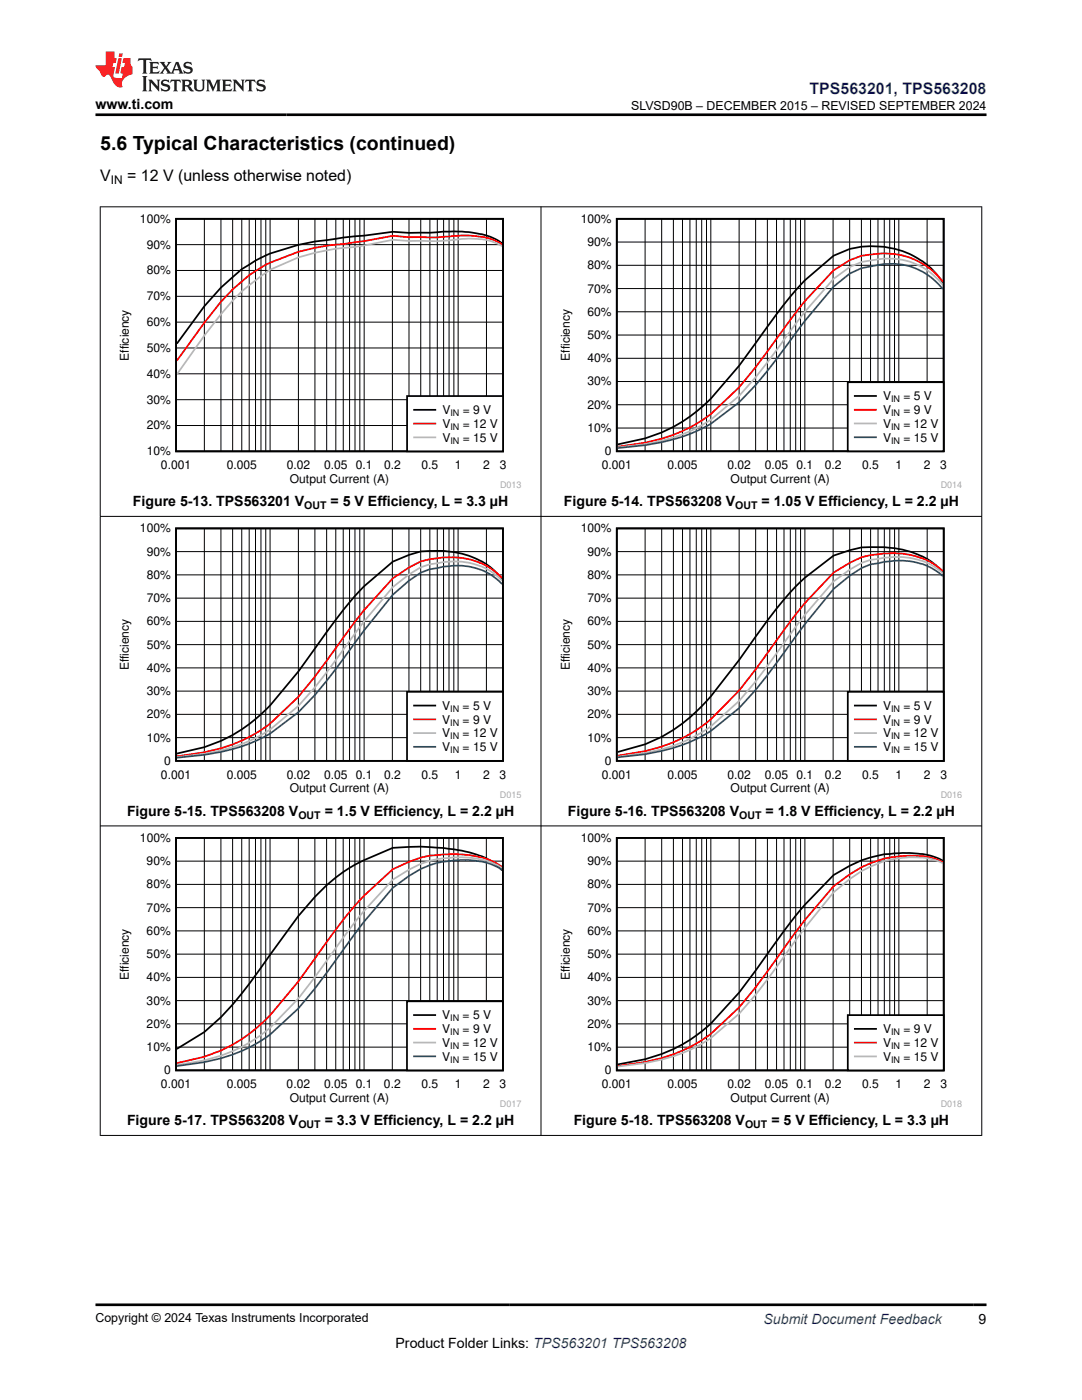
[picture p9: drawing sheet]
<svg xmlns="http://www.w3.org/2000/svg" width="216mm" height="279mm" viewBox="0 0 216 279" stroke-linecap="round" stroke-linejoin="round" font-family="sans-serif">
<path d="M35.1 43.7h65.3v46.4h-65.3zM100.2 48.6a12.8 12.8 0 0 0-7.3-2.3l-2.4-.1-4.7 .2-4.2 .1-3.2-.2-5.7 .7a94.8 94.8 0 0 0-13.2 1.9l-5.6 1.7a33.1 33.1 0 0 0-13.1 10.5l-5.5 7.5" fill="none" stroke="#000" stroke-width=".35"/>
<g fill="none" stroke="#000" stroke-width=".2">
<path d="M35.1 59.1h65.3M35.1 54h65.3M35.1 48.8h65.3M40.8 43.7v46.4M44.1 43.7v46.4M46.4 43.7v46.4M48.2 43.7v46.4M49.7 43.7v46.4M51 43.7v46.4M52.1 43.7v46.4M53 43.7v46.4M53.9 43.7v46.4"/>
<path d="M59.5 43.7v46.4M62.8 43.7v46.4M65.2 43.7v46.4M67 43.7v46.4M68.5 43.7v46.4M69.8 43.7v46.4M70.8 43.7v46.4M71.8 43.7v46.4M72.7 43.7v46.4M78.3 43.7v46.4M81.6 43.7v46.4M84 43.7v46.4"/>
<path d="M85.8 43.7v46.4M87.3 43.7v46.4M88.5 43.7v46.4M89.6 43.7v46.4M90.6 43.7v46.4M91.4 43.7v46.4M97.1 43.7v46.4M35.1 79.8h65.3M35.1 74.6h65.3M35.1 69.4h65.3M35.1 64.3h65.3M35.1 84.9h65.3"/>
</g>
<path d="M100.2 48.8a12.4 12.4 0 0 0-7.3-1.8l-1.5 .1a57.2 57.2 0 0 1-13 0l-5.7 1-4.2 .6a39.3 39.3 0 0 0-16.4 4.7 38.3 38.3 0 0 0-11.3 11l-5.5 7.6" fill="none" stroke="#f00" stroke-width=".35"/>
<path d="M100.2 49.1a11.7 11.7 0 0 0-7.3-1.4 68.4 68.4 0 0 1-14.5 .2l-5.7 1.1-2.9 .4a40.9 40.9 0 0 0-15.9 4.4l-1.8 1.3a38.7 38.7 0 0 0-8 7.6l-3.3 4.3-5.5 7.7" fill="none" stroke="#b8b8b8" stroke-width=".35"/>
<path d="M81.2 79h19.2v11.1h-19.2z" fill-rule="evenodd" fill="#fff"/>
<path d="M81.2 79h19.2v11.1h-19.2zM82.6 81.8h4.3" fill="none" stroke="#000" stroke-width=".35"/>
<path d="M82.6 84.5h4.3" fill="none" stroke="#f00" stroke-width=".35"/>
<path d="M82.6 87.3h4.3" fill="none" stroke="#b8b8b8" stroke-width=".35"/>
<path d="M111.9 42.7h80.1v54.7h-80.1z" fill-rule="evenodd" fill="#fff"/>
<path d="M123.1 43.7h65.2v46.4h-65.2zM188.1 56.4a15.7 15.7 0 0 0-12.9-7.2 15.3 15.3 0 0 0-8.9 1.8l-5.7 4.9-.9 1-3.3 3.9-3.3 4.4a103.6 103.6 0 0 1-12.1 15.2 30.7 30.7 0 0 1-17.8 8.3" fill="none" stroke="#000" stroke-width=".35"/>
<g fill="none" stroke="#000" stroke-width=".2">
<path d="M123.1 57.6h65.2M123.1 52.9h65.2M123.1 48.3h65.2M128.7 43.7v46.4M132 43.7v46.4M134.4 43.7v46.4M136.2 43.7v46.4M137.7 43.7v46.4M138.9 43.7v46.4M140 43.7v46.4M141 43.7v46.4M141.8 43.7v46.4"/>
<path d="M147.5 43.7v46.4M150.8 43.7v46.4M153.1 43.7v46.4M154.9 43.7v46.4M156.4 43.7v46.4M157.7 43.7v46.4M158.8 43.7v46.4M159.7 43.7v46.4M160.6 43.7v46.4M166.2 43.7v46.4M169.5 43.7v46.4M171.9 43.7v46.4"/>
<path d="M173.7 43.7v46.4M175.2 43.7v46.4M176.4 43.7v46.4M177.5 43.7v46.4M178.5 43.7v46.4M179.3 43.7v46.4M185 43.7v46.4M123.1 76.1h65.2M123.1 71.5h65.2M123.1 66.9h65.2M123.1 62.2h65.2M123.1 85.4h65.2"/>
<path d="M123.1 80.8h65.2"/>
</g>
<path d="M188.1 56.2a14.6 14.6 0 0 0-14.4-5.4l-1.8 .3-2.3 .8-3.3 2.1-5.7 6.1-4.2 5.5a178.6 178.6 0 0 1-8.9 11.7l-5.7 5.3a30.2 30.2 0 0 1-13.1 5.8l-5.5 .8" fill="none" stroke="#f00" stroke-width=".35"/>
<path d="M188.1 56.9a13.4 13.4 0 0 0-12.9-5.1l-3.3 .5-2.3 1-3.3 2.4-5.7 6.5-4.2 5.6a109.3 109.3 0 0 1-8.9 11.2l-5.7 4.8a31.3 31.3 0 0 1-13.1 4.8l-5.5 .7" fill="none" stroke="#b8b8b8" stroke-width=".35"/>
<path d="M188.1 57.7a13 13 0 0 0-12.9-4.8l-3.3 .6-2.3 1.1-3.3 2.6-5.7 6.9-4.2 5.6a83.3 83.3 0 0 1-8.9 10.6l-5.7 4.3a33.7 33.7 0 0 1-13.1 4.3l-5.5 .5" fill="none" stroke="#295c75" stroke-width=".35"/>
<path d="M169.2 76.3h19.1v13.8h-19.1z" fill-rule="evenodd" fill="#fff"/>
<path d="M169.2 76.3h19.1v13.8h-19.1zM170.6 79h4.2" fill="none" stroke="#000" stroke-width=".35"/>
<path d="M170.6 81.8h4.2" fill="none" stroke="#f00" stroke-width=".35"/>
<path d="M170.6 84.5h4.2" fill="none" stroke="#b8b8b8" stroke-width=".35"/>
<path d="M170.6 87.3h4.2" fill="none" stroke="#295c75" stroke-width=".35"/>
<path d="M24 104.5h80v54.7h-80z" fill-rule="evenodd" fill="#fff"/>
<path d="M35.1 105.5h65.3v46.3h-65.3zM100.2 115.6a14.2 14.2 0 0 0-10.6-5.5l-1.1-.2-4.5 .1-2.4 .7-3.2 1.4-6.6 5.8-3.3 3.8-3.3 4.4a118.4 118.4 0 0 1-12.2 15.6 30.7 30.7 0 0 1-17.7 8.7" fill="none" stroke="#000" stroke-width=".35"/>
<g fill="none" stroke="#000" stroke-width=".2">
<path d="M35.1 119.4h65.3M35.1 114.7h65.3M35.1 110.1h65.3M40.8 105.5v46.4M44.1 105.5v46.4M46.4 105.5v46.4M48.2 105.5v46.4M49.7 105.5v46.4M51 105.5v46.4M52.1 105.5v46.4M53 105.5v46.4M53.9 105.5v46.4"/>
<path d="M59.5 105.5v46.4M62.8 105.5v46.4M65.2 105.5v46.4M67 105.5v46.4M68.5 105.5v46.4M69.7 105.5v46.4M70.8 105.5v46.4M71.8 105.5v46.4M72.7 105.5v46.4M78.3 105.5v46.4M81.6 105.5v46.4M83.9 105.5v46.4"/>
<path d="M85.8 105.5v46.4M87.2 105.5v46.4M88.5 105.5v46.4M89.6 105.5v46.4M90.6 105.5v46.4M91.4 105.5v46.4M97.1 105.5v46.4M35.1 137.9h65.3M35.1 133.3h65.3M35.1 128.6h65.3M35.1 124h65.3M35.1 147.2h65.3"/>
<path d="M35.1 142.6h65.3"/>
</g>
<path d="M100.2 115.4a13.2 13.2 0 0 0-10.6-4.2 25.7 25.7 0 0 0-5.6 .8l-2.4 1.2-3.2 2.2-5.7 6.4-4.2 5.5a173.5 173.5 0 0 1-9 11.8l-5.6 5.3a30.1 30.1 0 0 1-13.1 5.7l-5.5 .8" fill="none" stroke="#f00" stroke-width=".35"/>
<path d="M100.2 115.9a12.6 12.6 0 0 0-10.6-3.8l-3.8 .5-1.8 .6-2.4 1.4-3.2 2.6-5.7 6.8-4.2 5.7a108.8 108.8 0 0 1-9 11.2l-5.6 4.7a31.5 31.5 0 0 1-13.1 4.9l-5.5 .6" fill="none" stroke="#b8b8b8" stroke-width=".35"/>
<path d="M100.2 116.6a11.9 11.9 0 0 0-10.6-3.6l-3.8 .6-1.8 .7-2.4 1.6-3.2 2.8-5.7 7.1-4.2 5.7a82 82 0 0 1-9 10.6l-5.6 4.3a33.4 33.4 0 0 1-13.1 4.2l-5.5 .6" fill="none" stroke="#295c75" stroke-width=".35"/>
<path d="M81.2 138.1h19.2v13.7h-19.2z" fill-rule="evenodd" fill="#fff"/>
<path d="M81.2 138.1h19.2v13.7h-19.2zM82.6 140.8h4.2" fill="none" stroke="#000" stroke-width=".35"/>
<path d="M82.6 143.6h4.2" fill="none" stroke="#f00" stroke-width=".35"/>
<path d="M82.6 146.3h4.2" fill="none" stroke="#b8b8b8" stroke-width=".35"/>
<path d="M82.6 149h4.2" fill="none" stroke="#295c75" stroke-width=".35"/>
<path d="M111.9 104.5h80.1v54.7h-80.1z" fill-rule="evenodd" fill="#fff"/>
<path d="M123.1 105.5h65.2v46.3h-65.2zM188.1 114.2a13.7 13.7 0 0 0-8.8-4.6l-2.9-.4h-4.5l-2.3 .6-3.3 1.1-5.7 4.4-2.9 2.9a118.4 118.4 0 0 0-10.2 13.5l-5.7 7.3a32.3 32.3 0 0 1-18.6 11.1" fill="none" stroke="#000" stroke-width=".35"/>
<g fill="none" stroke="#000" stroke-width=".2">
<path d="M123.1 119.4h65.2M123.1 114.7h65.2M123.1 110.1h65.2M128.7 105.5v46.4M132 105.5v46.4M134.4 105.5v46.4M136.2 105.5v46.4M137.7 105.5v46.4M138.9 105.5v46.4M140 105.5v46.4M141 105.5v46.4M141.8 105.5v46.4"/>
<path d="M147.5 105.5v46.4M150.8 105.5v46.4M153.1 105.5v46.4M155 105.5v46.4M156.4 105.5v46.4M157.7 105.5v46.4M158.8 105.5v46.4M159.7 105.5v46.4M160.6 105.5v46.4M166.2 105.5v46.4M169.6 105.5v46.4M171.9 105.5v46.4"/>
<path d="M173.7 105.5v46.4M175.2 105.5v46.4M176.5 105.5v46.4M177.5 105.5v46.4M178.5 105.5v46.4M179.4 105.5v46.4M185 105.5v46.4M123.1 137.9h65.2M123.1 133.3h65.2M123.1 128.6h65.2M123.1 124h65.2M123.1 147.2h65.2"/>
<path d="M123.1 142.6h65.2"/>
</g>
<path d="M188.1 114a14 14 0 0 0-10.6-3.6l-1.1 .1a17.1 17.1 0 0 0-10.1 3.8l-6.6 7.1-6.6 9a62 62 0 0 1-13.1 14.6 29.8 29.8 0 0 1-11.3 4.9l-5.5 .9" fill="none" stroke="#f00" stroke-width=".35"/>
<path d="M188.1 114.4a13.2 13.2 0 0 0-10.6-3.2l-3.8 .5-1.8 .6-2.3 1.4-3.3 2.3-5.7 6.7-4.2 5.6a136.4 136.4 0 0 1-8.9 11.6l-5.7 5.1a30.8 30.8 0 0 1-13.1 5.3l-5.5 .7" fill="none" stroke="#b8b8b8" stroke-width=".35"/>
<path d="M188.1 115a12.6 12.6 0 0 0-10.6-3l-3.8 .6-1.8 .8-2.3 1.5-3.3 2.6-5.7 7.1-4.2 5.7a97 97 0 0 1-8.9 11l-5.7 4.6a32 32 0 0 1-13.1 4.6l-5.5 .6" fill="none" stroke="#295c75" stroke-width=".35"/>
<path d="M169.2 138.1h19.1v13.7h-19.1z" fill-rule="evenodd" fill="#fff"/>
<path d="M169.2 138.1h19.1v13.7h-19.1zM170.6 140.8h4.2" fill="none" stroke="#000" stroke-width=".35"/>
<path d="M170.6 143.6h4.2" fill="none" stroke="#f00" stroke-width=".35"/>
<path d="M170.6 146.3h4.2" fill="none" stroke="#b8b8b8" stroke-width=".35"/>
<path d="M170.6 149h4.2" fill="none" stroke="#295c75" stroke-width=".35"/>
<path d="M24 166.3h80v54.7h-80z" fill-rule="evenodd" fill="#fff"/>
<path d="M35.1 167.2h65.2v46.4h-65.2zM100.2 173.7a10.8 10.8 0 0 0-6.1-3.5 47.8 47.8 0 0 0-15.7-1l-7.6 3.4a36.3 36.3 0 0 0-11.3 10.2l-8.5 11.8a61.8 61.8 0 0 1-10.2 11.4l-5.5 3.3" fill="none" stroke="#000" stroke-width=".35"/>
<g fill="none" stroke="#000" stroke-width=".2">
<path d="M35.1 176.5h65.3M35.1 171.9h65.3M40.8 167.2v46.4M44.1 167.2v46.4M46.4 167.2v46.4M48.2 167.2v46.4M49.7 167.2v46.4M51 167.2v46.4M52.1 167.2v46.4M53 167.2v46.4M53.9 167.2v46.4M59.5 167.2v46.4"/>
<path d="M62.8 167.2v46.4M65.2 167.2v46.4M67 167.2v46.4M68.5 167.2v46.4M69.7 167.2v46.4M70.8 167.2v46.4M71.8 167.2v46.4M72.6 167.2v46.4M78.3 167.2v46.4M81.6 167.2v46.4M83.9 167.2v46.4M85.8 167.2v46.4"/>
<path d="M87.2 167.2v46.4M88.5 167.2v46.4M89.6 167.2v46.4M90.5 167.2v46.4M91.4 167.2v46.4M97 167.2v46.4M35.1 199.7h65.3M35.1 195.1h65.3M35.1 190.4h65.3M35.1 185.8h65.3M35.1 181.1h65.3M35.1 209h65.3"/>
<path d="M35.1 204.3h65.3"/>
</g>
<path d="M100.2 173a14.5 14.5 0 0 0-8-2.5h-3.7a17.6 17.6 0 0 0-6.9 1.5l-3.2 1.5-5.8 5.3-2.9 3.2-4.5 6a115.8 115.8 0 0 1-12.2 15.5 30.5 30.5 0 0 1-17.7 8.7" fill="none" stroke="#f00" stroke-width=".35"/>
<path d="M100.2 173.2a13.7 13.7 0 0 0-8-2.1 21.7 21.7 0 0 0-13.8 4.5l-6.6 7.2-6.6 9a64.5 64.5 0 0 1-13.1 14.8 29.9 29.9 0 0 1-11.3 5l-5.5 1" fill="none" stroke="#b8b8b8" stroke-width=".35"/>
<path d="M100.2 173.6a13.4 13.4 0 0 0-8.8-1.9h-.9a16.3 16.3 0 0 0-8.9 3.1l-3.2 2.4-5.8 6.7-4.1 5.7a155.5 155.5 0 0 1-9 11.7l-5.6 5.2a30.1 30.1 0 0 1-13.1 5.5l-5.5 .8" fill="none" stroke="#295c75" stroke-width=".35"/>
<path d="M81.2 199.8h19.1v13.8h-19.1z" fill-rule="evenodd" fill="#fff"/>
<path d="M81.2 199.8h19.1v13.8h-19.1zM82.6 202.6h4.2" fill="none" stroke="#000" stroke-width=".35"/>
<path d="M82.6 205.3h4.2" fill="none" stroke="#f00" stroke-width=".35"/>
<path d="M82.6 208.1h4.2" fill="none" stroke="#b8b8b8" stroke-width=".35"/>
<path d="M82.6 210.8h4.2" fill="none" stroke="#295c75" stroke-width=".35"/>
<path d="M111.9 166.3h80.1v54.7h-80.1z" fill-rule="evenodd" fill="#fff"/>
<path d="M123.1 167.2h65.2v46.4h-65.2zM188.1 171.8a14 14 0 0 0-7.3-1.6h-.7a21.7 21.7 0 0 0-10.5 2.6l-3.3 1.8-5.7 6-2.9 3.5-4.6 6.3a75.4 75.4 0 0 1-13.1 15.4 31.1 31.1 0 0 1-16.8 6.6" fill="none" stroke="#000" stroke-width=".35"/>
<g fill="none" stroke="#000" stroke-width=".2">
<path d="M123.1 176.5h65.2M123.1 171.9h65.2M128.7 167.2v46.4M132 167.2v46.4M134.4 167.2v46.4M136.2 167.2v46.4M137.7 167.2v46.4M138.9 167.2v46.4M140 167.2v46.4M141 167.2v46.4M141.8 167.2v46.4M147.5 167.2v46.4"/>
<path d="M150.8 167.2v46.4M153.1 167.2v46.4M155 167.2v46.4M156.4 167.2v46.4M157.7 167.2v46.4M158.8 167.2v46.4M159.7 167.2v46.4M160.6 167.2v46.4M166.2 167.2v46.4M169.6 167.2v46.4M171.9 167.2v46.4M173.7 167.2v46.4"/>
<path d="M175.2 167.2v46.4M176.5 167.2v46.4M177.5 167.2v46.4M178.5 167.2v46.4M179.4 167.2v46.4M185 167.2v46.4M123.1 199.7h65.2M123.1 195.1h65.2M123.1 190.4h65.2M123.1 185.8h65.2M123.1 181.1h65.2M123.1 209h65.2"/>
<path d="M123.1 204.3h65.2"/>
</g>
<path d="M188.1 172.1a13.4 13.4 0 0 0-7.3-1.3 20.1 20.1 0 0 0-11.2 3.7l-3.3 2.4-5.7 6.7-4.2 5.6a159.5 159.5 0 0 1-8.9 11.8l-5.7 5.3a30.1 30.1 0 0 1-13.1 5.7l-5.5 .7" fill="none" stroke="#f00" stroke-width=".35"/>
<path d="M188.1 172.3a13 13 0 0 0-7.3-1.1 19.2 19.2 0 0 0-11.2 4.2l-3.3 2.7-5.7 7.1-4.2 5.7a112.5 112.5 0 0 1-8.9 11.4l-5.7 4.9a30.8 30.8 0 0 1-13.1 5l-5.5 .7" fill="none" stroke="#b8b8b8" stroke-width=".35"/>
<path d="M169.2 202.6h19.1v11h-19.1z" fill-rule="evenodd" fill="#fff"/>
<path d="M169.2 202.6h19.1v11h-19.1zM170.6 205.3h4.2" fill="none" stroke="#000" stroke-width=".35"/>
<path d="M170.6 208.1h4.2" fill="none" stroke="#f00" stroke-width=".35"/>
<path d="M170.6 210.8h4.2" fill="none" stroke="#b8b8b8" stroke-width=".35"/>
<path d="M19.9 41.3h176.1M20 41.2v185.5M107.9 41.2v185.5M195.9 41.2v185.5M19.9 103.1h176.1M19.9 164.8h176.1M19.9 226.6h176.1" fill="none" stroke="#000" stroke-width=".2"/>
<path d="M27.7 11.6l-.2 .6 .5-.2h.6v.1v2.2l-.2 .4h1l-.2-.4v-2.2v-.1h.5l.5 .2-.1-.6zM29.8 12.4l.2 .3v1.6l-.2 .4h1.9l.1-.6a1.08 1.08 0 0 1-1.3 .2v-.7h.6l.4 .2v-.7l-.4 .2h-.6v-.5l.2-.2a1 1 0 0 1 1 .3l-.1-.5zM31.8 12.4l1 1.1-1 1.2h.9l-.2-.2 .4-.8 .5 .8-.2 .2h1.6l-.2-.2 .1-.5h1l.1 .5-.1 .2h.9l-.2-.4-.8-1.9h-.5l-1 2.1-.8-1.1 .9-1h-.8l.2 .2-.5 .6-.3-.6 .1-.2zM35.2 12.8l.4 1h-.8zM36.8 12.5a.65 .65 0 0 0-.2 .7 .65 .65 0 0 0 .6 .5l.7 .1 .1 .3a.79 .79 0 0 1-.7 .4 .79 .79 0 0 1-.7-.5l.1 .7 .2-.1a.93 .93 0 0 0 1.1 0 .93 .93 0 0 0 .4-.9 1.46 1.46 0 0 0-1.2-.6l-.1-.3a1.09 1.09 0 0 1 1.2 .2l-.2-.6-.1 .1-.6-.2zM28.4 15.2l.2 .4v2.2l-.2 .4h1l-.2-.4v-2.2l.2-.4zM29.6 15.9l.2 .4v1.5l-.2 .4h.8l-.3-.4v-1.3l1.7 1.8v-2l.2-.4h-.8l.2 .2 .1 1.1-1.2-1.3zM32.3 16a.65 .65 0 0 0-.2 .8 .65 .65 0 0 0 .7 .4l.6 .2 .1 .2a.79 .79 0 0 1-.7 .4 .79 .79 0 0 1-.7-.5l.1 .7 .2-.1a.93 .93 0 0 0 1.1 .1 .93 .93 0 0 0 .4-1 1.46 1.46 0 0 0-1.2-.5l-.1-.4a1.09 1.09 0 0 1 1.2 .2l-.2-.6-.1 .1-.6-.1zM34.1 15.9l-.1 .6a.63 .63 0 0 1 .7-.3l.1 1.6-.3 .4h1l-.2-.4v-1.6a.66 .66 0 0 1 .8 .3l-.1-.6zM36.2 15.9l.2 .4v1.5l-.2 .4h.9l-.2-.2v-.7h.5l.1 .2a.79 .79 0 0 0 1.2 .6l-1-.9a.61 .61 0 0 0 .6-.6 .61 .61 0 0 0-.5-.7zM36.9 16.2h.2a.47 .47 0 0 1 .5 .1 .47 .47 0 0 1 .1 .5l-.2 .1-.6 .1zM38.5 15.9l.2 .2a2.27 2.27 0 0 0 .4 2 1.04 1.04 0 0 0 1.7-.7v-1.3l.2-.2h-.8l.2 .4v1.1a.6 .6 0 0 1-.6 .6 .6 .6 0 0 1-.6-.6v-1.1l.3-.4zM41.1 15.9l.2 .4v1.5l-.2 .4h.7l-.2-.4v-1.4l.9 1.9 .8-1.9v1.4l-.2 .4h1l-.3-.4v-1.5l.3-.4h-.8l-.7 1.5-.7-1.5zM44.3 15.9l.2 .4v1.5l-.2 .4h1.9l.1-.6a1.09 1.09 0 0 1-1.3 .2v-.7h.6l.4 .2v-.6l-.4 .2h-.6v-.6l.2-.1a1.01 1.01 0 0 1 1 .3l-.1-.6zM46.4 15.9l.3 .4v1.5l-.3 .4h.8l-.2-.4v-1.3l1.6 1.8v-2l.2-.4h-.7l.2 .2v1.1l-1.2-1.3zM49 15.9l-.1 .6a.63 .63 0 0 1 .8-.3v1.6l-.3 .4h1l-.2-.4v-1.6a.66 .66 0 0 1 .8 .3l-.1-.6zM51.4 16a.65 .65 0 0 0-.2 .8 .65 .65 0 0 0 .6 .4l.6 .2 .2 .2a.79 .79 0 0 1-.8 .4 .79 .79 0 0 1-.6-.5l.1 .7 .2-.1a.93 .93 0 0 0 1 .1 .93 .93 0 0 0 .5-1 1.46 1.46 0 0 0-1.3-.5l-.1-.4a1.09 1.09 0 0 1 1.3 .2l-.2-.6-.2 .1-.5-.1z" fill="#231f20"/>
<path d="M21.1 10.3v2.7h-2.1l.1 .4 .9 1a.95 .95 0 0 0 .9 .9 .59 .59 0 0 1 .6-.4 .59 .59 0 0 1 .5 .3l.4 .8a1.59 1.59 0 0 0 2.1 1.4 1.61 1.61 0 0 1 1-2.3l1-.3-.1-1.5a1.59 1.59 0 0 1-.4-1.7h-1.4l-.2 .9h.5l-.1 .9h-.5l-.2 .9v.3l.4 .1-.2 .9h-.6a.73 .73 0 0 1-1.1-.7l.3-1.5h-.5l.2-.9h.5l.2-.9h-.5v-1.3zM23.6 11.6l-.6 3.1h.7l.6-3.1zM23.8 10.7l-.1 .6h.7l.1-.6z" fill="#ed1c24"/>
<path d="M19 22.9h177.8M19 260.4h177.8" fill="none" stroke="#000" stroke-width=".53"/>
<text font-size="3.9" x="20" y="29.9">5.6 Typical Characteristics (continued)</text>
<text font-size="3.2" fill="#00f" x="161.5" y="18.7">TPS563201, TPS563208</text>
<g font-size="3.2">
<text x="20" y="36.1">V</text>
<text x="25.4" y="36.1">= 12 V (unless otherwise noted)</text>
</g>
<g font-size="2.8">
<text x="19" y="21.8">www.ti.com</text>
<text x="26.5" y="101.1">Figure 5-13. TPS563201 V</text>
<text x="66" y="101.1">= 5 V Efficiency, L = 3.3 µH</text>
<text x="112.5" y="101">Figure 5-14. TPS563208 V</text>
<text x="152" y="101">= 1.05 V Efficiency, L = 2.2 µH</text>
<text x="25.3" y="162.8">Figure 5-15. TPS563208 V</text>
<text x="64.8" y="162.8">= 1.5 V Efficiency, L = 2.2 µH</text>
<text x="113.3" y="162.8">Figure 5-16. TPS563208 V</text>
<text x="152.7" y="162.8">= 1.8 V Efficiency, L = 2.2 µH</text>
<text x="25.3" y="224.6">Figure 5-17. TPS563208 V</text>
<text x="64.8" y="224.6">= 3.3 V Efficiency, L = 2.2 µH</text>
<text x="114.5" y="224.6">Figure 5-18. TPS563208 V</text>
<text x="153.9" y="224.6">= 5 V Efficiency, L = 3.3 µH</text>
<text x="78.9" y="269">Product Folder Links: TPS563201 TPS563208</text>
<text x="195.3" y="264.2">9</text>
</g>
<text font-size="2.8" fill="#00f" x="152.4" y="264.2">Submit Document Feedback</text>
<g font-size="2.5">
<text x="125.9" y="21.9">SLVSD90B – DECEMBER 2015 – REVISED SEPTEMBER 2024</text>
<text x="19" y="263.9">Copyright © 2024 Texas Instruments Incorporated</text>
</g>
<g font-size="2.4">
<text x="22.1" y="36.7">IN</text>
<text x="27.9" y="44.5">100%</text>
<text x="115.9" y="44.5">100%</text>
<text x="29.3" y="49.6">90%</text>
<text x="117.2" y="53.7">80%</text>
<text x="117.2" y="49.1">90%</text>
<text x="29.3" y="59.9">70%</text>
<text x="29.3" y="54.8">80%</text>
<text x="117.2" y="58.4">70%</text>
<text x="29.3" y="65.1">60%</text>
<text x="117.2" y="63">60%</text>
<text x="29.3" y="70.2">50%</text>
<text x="117.2" y="67.7">50%</text>
<text x="25.7" y="72" transform="rotate(-90 25.7 72)">Efficiency</text>
<text x="29.3" y="75.4">40%</text>
<text x="113.7" y="72" transform="rotate(-90 113.7 72)">Efficiency</text>
<text x="117.2" y="76.9">30%</text>
<text x="117.2" y="72.3">40%</text>
<text x="29.3" y="80.6">30%</text>
<text x="88.3" y="82.7">V</text>
<text x="92.3" y="82.7">= 9 V</text>
<text x="117.2" y="81.6">20%</text>
<text x="176.2" y="79.9">V</text>
<text x="176.2" y="82.6">V</text>
<text x="180.3" y="79.9">= 5 V</text>
<text x="180.3" y="82.6">= 9 V</text>
<text x="29.3" y="85.7">20%</text>
<text x="88.3" y="85.4">V</text>
<text x="88.3" y="88.1">V</text>
<text x="92.3" y="85.4">= 12 V</text>
<text x="92.3" y="88.1">= 15 V</text>
<text x="117.2" y="86.2">10%</text>
<text x="176.2" y="85.4">V</text>
<text x="176.2" y="88.1">V</text>
<text x="180.3" y="85.4">= 12 V</text>
<text x="180.3" y="88.1">= 15 V</text>
<text x="29.3" y="90.9">10%</text>
<text x="32.1" y="93.6">0.001</text>
<text x="45.2" y="93.6">0.005</text>
<text x="57.2" y="93.6">0.02</text>
<text x="64.7" y="93.6">0.05</text>
<text x="71" y="93.6">0.1</text>
<text x="76.6" y="93.6">0.2</text>
<text x="84.1" y="93.6">0.5</text>
<text x="90.8" y="93.6">1</text>
<text x="96.4" y="93.6">2</text>
<text x="99.7" y="93.6">3</text>
<text x="120.1" y="93.6">0.001</text>
<text x="120.7" y="90.8">0</text>
<text x="133.2" y="93.6">0.005</text>
<text x="145.1" y="93.6">0.02</text>
<text x="152.6" y="93.6">0.05</text>
<text x="158.9" y="93.6">0.1</text>
<text x="164.6" y="93.6">0.2</text>
<text x="172" y="93.6">0.5</text>
<text x="178.7" y="93.6">1</text>
<text x="184.3" y="93.6">2</text>
<text x="187.6" y="93.6">3</text>
<text x="57.9" y="96.4">Output Current (A)</text>
<text x="145.8" y="96.3">Output Current (A)</text>
<text x="27.9" y="106.2">100%</text>
<text x="115.9" y="106.2">100%</text>
<text x="29.3" y="110.9">90%</text>
<text x="117.2" y="110.9">90%</text>
<text x="29.3" y="115.5">80%</text>
<text x="117.2" y="115.5">80%</text>
<text x="29.3" y="124.8">60%</text>
<text x="29.3" y="120.2">70%</text>
<text x="117.2" y="124.8">60%</text>
<text x="117.2" y="120.2">70%</text>
<text x="29.3" y="129.4">50%</text>
<text x="117.2" y="129.4">50%</text>
<text x="25.7" y="133.8" transform="rotate(-90 25.7 133.8)">Efficiency</text>
<text x="29.3" y="134.1">40%</text>
<text x="113.7" y="133.8" transform="rotate(-90 113.7 133.8)">Efficiency</text>
<text x="117.2" y="134.1">40%</text>
<text x="29.3" y="143.4">20%</text>
<text x="29.3" y="138.7">30%</text>
<text x="88.3" y="141.7">V</text>
<text x="92.3" y="141.7">= 5 V</text>
<text x="117.2" y="143.4">20%</text>
<text x="117.2" y="138.7">30%</text>
<text x="176.2" y="141.7">V</text>
<text x="180.3" y="141.7">= 5 V</text>
<text x="29.3" y="148">10%</text>
<text x="88.3" y="144.4">V</text>
<text x="88.3" y="147.2">V</text>
<text x="88.3" y="149.9">V</text>
<text x="92.3" y="144.4">= 9 V</text>
<text x="92.3" y="147.2">= 12 V</text>
<text x="92.3" y="149.9">= 15 V</text>
<text x="117.2" y="148">10%</text>
<text x="176.2" y="144.4">V</text>
<text x="176.2" y="147.2">V</text>
<text x="176.2" y="149.9">V</text>
<text x="180.3" y="144.4">= 9 V</text>
<text x="180.3" y="147.2">= 12 V</text>
<text x="180.3" y="149.9">= 15 V</text>
<text x="32.1" y="155.4">0.001</text>
<text x="32.7" y="152.6">0</text>
<text x="45.2" y="155.4">0.005</text>
<text x="57.2" y="155.4">0.02</text>
<text x="64.7" y="155.4">0.05</text>
<text x="71" y="155.4">0.1</text>
<text x="76.6" y="155.4">0.2</text>
<text x="84.1" y="155.4">0.5</text>
<text x="90.7" y="155.4">1</text>
<text x="96.4" y="155.4">2</text>
<text x="99.7" y="155.4">3</text>
<text x="120.1" y="155.4">0.001</text>
<text x="120.7" y="152.6">0</text>
<text x="133.2" y="155.4">0.005</text>
<text x="145.2" y="155.4">0.02</text>
<text x="152.6" y="155.4">0.05</text>
<text x="158.9" y="155.4">0.1</text>
<text x="164.6" y="155.4">0.2</text>
<text x="172" y="155.4">0.5</text>
<text x="178.7" y="155.4">1</text>
<text x="184.3" y="155.4">2</text>
<text x="187.6" y="155.4">3</text>
<text x="57.8" y="158.1">Output Current (A)</text>
<text x="145.8" y="158.1">Output Current (A)</text>
<text x="27.9" y="168">100%</text>
<text x="29.3" y="172.6">90%</text>
<text x="115.9" y="168">100%</text>
<text x="117.2" y="172.6">90%</text>
<text x="29.3" y="177.3">80%</text>
<text x="117.2" y="177.3">80%</text>
<text x="29.3" y="181.9">70%</text>
<text x="117.2" y="181.9">70%</text>
<text x="29.3" y="191.2">50%</text>
<text x="29.3" y="186.6">60%</text>
<text x="117.2" y="191.2">50%</text>
<text x="117.2" y="186.6">60%</text>
<text x="25.7" y="195.6" transform="rotate(-90 25.7 195.6)">Efficiency</text>
<text x="29.3" y="195.8">40%</text>
<text x="113.7" y="195.6" transform="rotate(-90 113.7 195.6)">Efficiency</text>
<text x="117.2" y="195.9">40%</text>
<text x="29.3" y="200.5">30%</text>
<text x="88.2" y="203.4">V</text>
<text x="92.3" y="203.4">= 5 V</text>
<text x="117.2" y="200.5">30%</text>
<text x="29.3" y="209.8">10%</text>
<text x="29.3" y="205.1">20%</text>
<text x="88.2" y="206.2">V</text>
<text x="88.2" y="208.9">V</text>
<text x="92.3" y="206.2">= 9 V</text>
<text x="92.3" y="208.9">= 12 V</text>
<text x="117.2" y="209.8">10%</text>
<text x="117.2" y="205.1">20%</text>
<text x="176.2" y="206.2">V</text>
<text x="176.2" y="208.9">V</text>
<text x="180.3" y="206.2">= 9 V</text>
<text x="180.3" y="208.9">= 12 V</text>
<text x="32.7" y="214.4">0</text>
<text x="88.2" y="211.7">V</text>
<text x="92.3" y="211.7">= 15 V</text>
<text x="120.7" y="214.4">0</text>
<text x="176.2" y="211.7">V</text>
<text x="180.3" y="211.7">= 15 V</text>
<text x="32.1" y="217.1">0.001</text>
<text x="45.2" y="217.1">0.005</text>
<text x="57.2" y="217.1">0.02</text>
<text x="57.8" y="219.9">Output Current (A)</text>
<text x="64.7" y="217.1">0.05</text>
<text x="71" y="217.1">0.1</text>
<text x="76.6" y="217.1">0.2</text>
<text x="84.1" y="217.1">0.5</text>
<text x="90.7" y="217.1">1</text>
<text x="96.4" y="217.1">2</text>
<text x="99.7" y="217.1">3</text>
<text x="120.1" y="217.2">0.001</text>
<text x="133.2" y="217.2">0.005</text>
<text x="145.2" y="217.2">0.02</text>
<text x="145.8" y="219.9">Output Current (A)</text>
<text x="152.6" y="217.2">0.05</text>
<text x="158.9" y="217.2">0.1</text>
<text x="164.6" y="217.2">0.2</text>
<text x="172" y="217.2">0.5</text>
<text x="178.7" y="217.2">1</text>
<text x="184.3" y="217.2">2</text>
<text x="187.6" y="217.2">3</text>
</g>
<g font-size="2.1">
<text x="60.7" y="101.6">OUT</text>
<text x="146.7" y="101.6">OUT</text>
<text x="59.5" y="163.4">OUT</text>
<text x="147.5" y="163.4">OUT</text>
<text x="59.5" y="225.2">OUT</text>
<text x="148.7" y="225.2">OUT</text>
</g>
<g font-size="1.8">
<text x="89.9" y="83.1">IN</text>
<text x="177.8" y="80.3">IN</text>
<text x="177.8" y="83">IN</text>
<text x="89.9" y="85.8">IN</text>
<text x="89.9" y="88.6">IN</text>
<text x="177.8" y="85.8">IN</text>
<text x="177.8" y="88.5">IN</text>
<text x="89.9" y="142.1">IN</text>
<text x="177.8" y="142.1">IN</text>
<text x="89.9" y="144.8">IN</text>
<text x="89.9" y="147.6">IN</text>
<text x="177.8" y="144.8">IN</text>
<text x="177.8" y="147.6">IN</text>
<text x="89.9" y="150.3">IN</text>
<text x="177.8" y="150.3">IN</text>
<text x="89.8" y="203.8">IN</text>
<text x="89.8" y="206.6">IN</text>
<text x="89.8" y="209.3">IN</text>
<text x="177.8" y="206.6">IN</text>
<text x="177.8" y="209.4">IN</text>
<text x="89.8" y="212.1">IN</text>
<text x="177.8" y="212.1">IN</text>
</g>
<g font-size="1.8" fill="#a8a8a8">
<text x="99.8" y="97.4">D013</text>
<text x="187.7" y="97.4">D014</text>
<text x="99.8" y="159.2">D015</text>
<text x="187.7" y="159.2">D016</text>
<text x="99.8" y="220.9">D017</text>
<text x="187.7" y="221">D018</text>
</g>
</svg>
